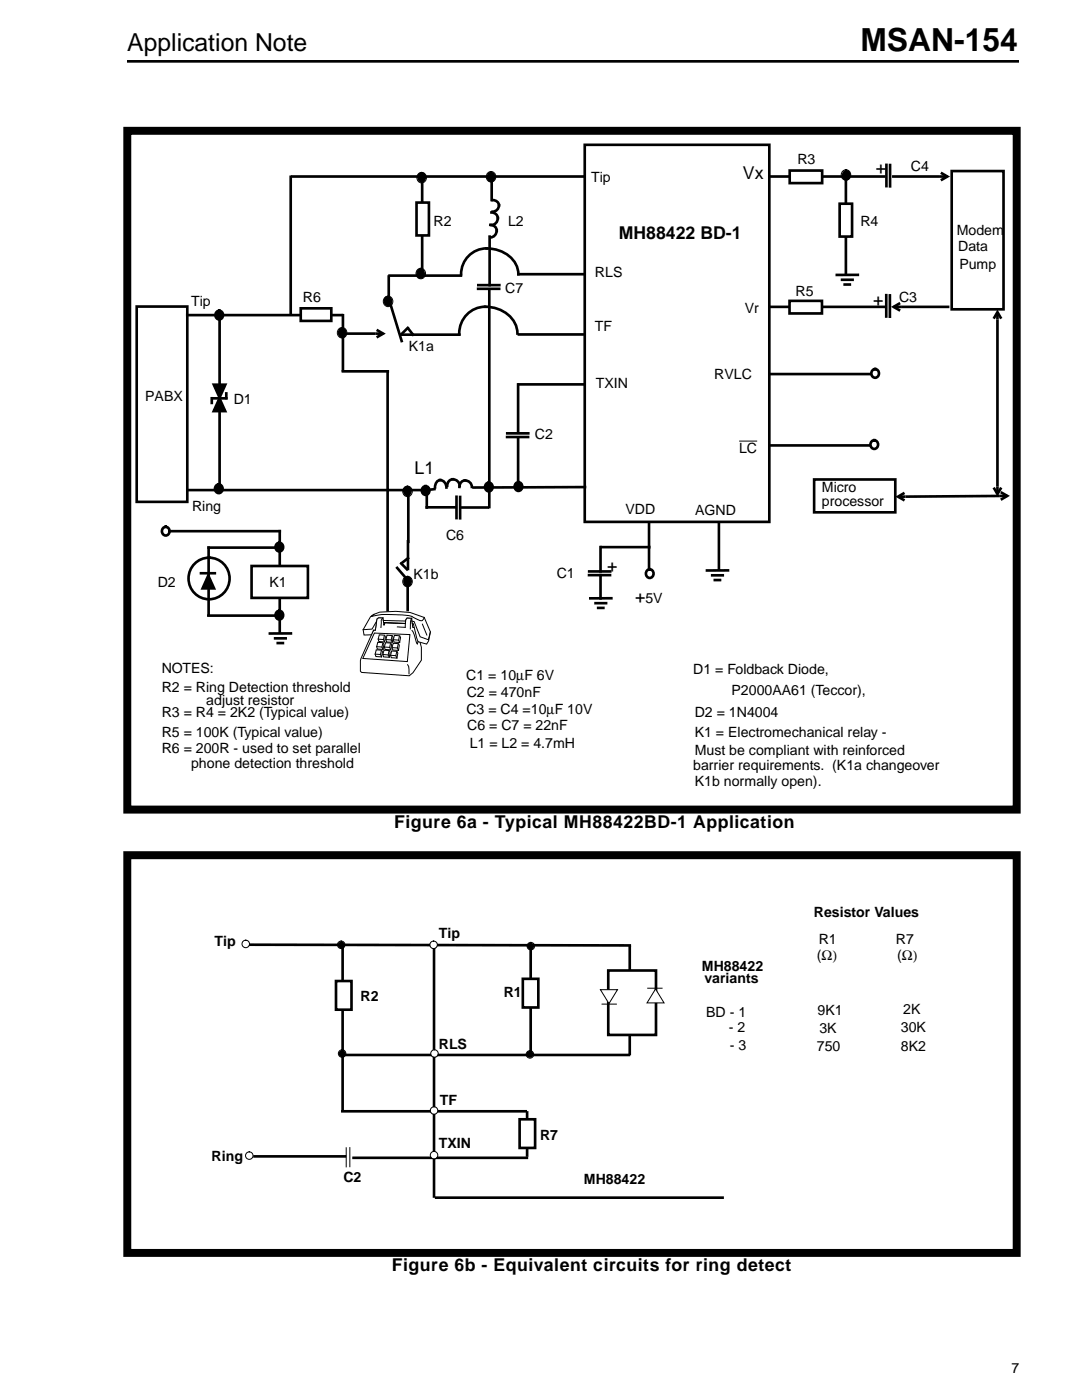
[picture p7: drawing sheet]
<svg xmlns="http://www.w3.org/2000/svg" width="216mm" height="279mm" viewBox="0 0 216 279" stroke-linecap="round" stroke-linejoin="round" font-family="sans-serif">
<path d="M25.4 12.2h177.9" fill="none" stroke="#000" stroke-width=".53"/>
<path d="M190.5 272h13v3.1h-13z" fill-rule="evenodd" fill="#fff"/>
<path d="M116.7 28.9h36.8v75.3h-36.8z" fill-rule="evenodd" fill="#fff" stroke="#000" stroke-width=".53"/>
<g fill="none" stroke="#000" stroke-width=".53">
<path d="M58 35.3v27.2M58.3 35.2h58.1M98.1 36.1v3.8M98.3 39.9a1.16 1.16 0 0 1 1.3 1.2 1.16 1.16 0 0 1-1.3 1.1M77.7 55h14.3M92 54.7a5.2 5.2 0 0 1 7.1-4.9 5.4 5.4 0 0 1 4.3 4.9h13.1M95.4 57.6h4.2M95.4 56.9h4.2M97.6 57.9v43.3M97.7 47.2v9.7M97.8 44.9a1.25 1.25 0 0 1 1.3 1.2 1.25 1.25 0 0 1-1.3 1.3M98.1 42.4a1.25 1.25 0 0 1 1.2 1.3 1.25 1.25 0 0 1-1.2 1.2"/>
<path d="M37.4 62.9h30.8M77.3 74.1v47.7M91.6 66.6a5.4 5.4 0 0 1 7.2-5.1 5.5 5.5 0 0 1 4.4 5.1M103.4 76.7v9.7M103.5 66.7h12.9M103.7 76.7h12.9M101.2 87.2h4.2M101.2 86.5h4.2M103.4 87.4v9.9M116.7 97.2l-22.2 .1M54.9 127.4h2.1M55.4 128.3h1.1"/>
<path d="M58 126.4h-4.1"/>
</g>
<path d="M60 61.5h6.1v2.5h-6.1z" fill-rule="evenodd" fill="#fff" stroke="#000" stroke-width=".53"/>
<g fill="none" stroke="#000" stroke-width=".53">
<path d="M42.3 79.5v.9M42.4 79.5h2.8M43.8 62.9v34.9M45.2 78.5v.9M37.6 97.8h47.7M81.5 97.9v10.2M85.2 98v3.2h5.6M86.7 97.6l-1.5 .2M86.8 97.3a1.13 1.13 0 0 1 .5-1.2 1.13 1.13 0 0 1 1.3 0l.4 .7 .1 .5M90.3 95.7a1.19 1.19 0 0 0-1.1 1.2M90.3 95.7a1.34 1.34 0 0 1 1.4 1.2M91.1 99.1v4.3"/>
<path d="M91.7 97.2a1.24 1.24 0 0 1 1.2-1.3 1.24 1.24 0 0 1 1.3 1.3M91.8 99.2v4.2M33.8 106h22v20.2M79.3 113.3l2 2.4M80.1 112.5l1.1 1.1M81.3 115.8v5.9M81.4 108v5.5M81.4 111.4l-1.2 1M92.2 101.3h5.1"/>
<circle cx="43.8" cy="62.8" r=".83"/>
<circle cx="43.7" cy="97.5" r=".83"/>
<circle cx="85" cy="97.9" r=".83"/>
<circle cx="97.6" cy="97.1" r=".83"/>
<circle cx="103.5" cy="97.1" r=".83"/>
<circle cx="33.1" cy="106" r=".83"/>
</g>
<path d="M43.2 62.3l.5-.3v.9v-.9a.86 .86 0 0 1 .7 1 .86 .86 0 0 1-1 .7 .98 .98 0 0 1-.2-1.4zM43.2 96.9l.5-.2v.9v-.9a.86 .86 0 0 1 .7 1 .86 .86 0 0 1-1 .7 .98 .98 0 0 1-.2-1.5zM84.4 97.3l.5-.3v.9v-.9a.86 .86 0 0 1 .7 1 .86 .86 0 0 1-.9 .7 .98 .98 0 0 1-.3-1.4zM97.1 96.5l.5-.2v.8v-.8a.86 .86 0 0 1 .6 .9 .86 .86 0 0 1-.9 .8 .98 .98 0 0 1-.2-1.5zM102.9 96.5l.5-.3v.9v-.9a.86 .86 0 0 1 .7 1 .86 .86 0 0 1-1 .7 .98 .98 0 0 1-.2-1.4z" fill="#000"/>
<path d="M43.8 79.5l1.1 2.6h-2.3zM42.7 76.8h2.3l-1.2 2.5z" fill="#000" stroke="#000" stroke-width=".53"/>
<path d="M50.2 113h11.2v6.3h-11.2z" fill-rule="evenodd" fill="#fff" stroke="#000" stroke-width=".53"/>
<g fill="none" stroke="#000" stroke-width=".53">
<path d="M153.5 35.2h22.9M176.9 32.9v4.2M177.6 32.9v4.3M40.1 114.4h2.8M55.8 109.3h-14.2v13.4M41.6 122.9h14.2"/>
<circle cx="41.7" cy="115.4" r="4.1"/>
<circle cx="55.8" cy="109.1" r=".83"/>
<circle cx="55.8" cy="122.7" r=".83"/>
</g>
<path d="M41.6 114.9l1.1 2.5h-2.3z" fill="#000" stroke="#000" stroke-width=".53"/>
<path d="M55.3 108.5l.5-.2v.8v-.8a.86 .86 0 0 1 .7 .9 .86 .86 0 0 1-1 .8 .98 .98 0 0 1-.2-1.5zM55.2 122.2l.5-.3v.9v-.9a.86 .86 0 0 1 .7 1 .86 .86 0 0 1-1 .7 .98 .98 0 0 1-.2-1.4z" fill="#000"/>
<path d="M157.6 34h6.5v2.5h-6.5z" fill-rule="evenodd" fill="#fff" stroke="#000" stroke-width=".53"/>
<path d="M168.8 35.2v19.3M178 35.2h11M187.7 34.5l1.3 .7-1.3 .8M168 55.8h2.1M168.5 56.8h1.1M171.2 54.9h-4.2" fill="none" stroke="#000" stroke-width=".53"/>
<path d="M167.5 40.7h2.5v6.5h-2.5z" fill-rule="evenodd" fill="#fff" stroke="#000" stroke-width=".53"/>
<path d="M176.8 58.9v4.3M177.6 58.9v4.3M153.5 61.2h22.9" fill="none" stroke="#000" stroke-width=".53"/>
<path d="M157.5 60h6.5v2.6h-6.5z" fill-rule="evenodd" fill="#fff" stroke="#000" stroke-width=".53"/>
<g fill="none" stroke="#000" stroke-width=".53">
<path d="M153.7 74.7h20M178.3 61.2h11.1M179.6 60.5l-1.3 .7 1.3 .8M153.5 88.9h20M162.5 95.7h16.1v6.5h-16.1zM180.5 98.4l-1.3 .7 1.3 .8M199.7 98.2l1.3 .8-1.3 .7M201 99l-21.8 .1M117.5 114.8h4.2M117.6 114h4.2M119.8 109.2v4.8M119.8 114.8v4.6"/>
<path d="M120 109.2h9.5M122 119.4h-4.2M129.5 104.3v9.1M142.1 114.8h2.1M142.6 115.8h1.1M143.5 104.4v9M145.3 113.8l-4.2 .1M118.8 120.4h2.1M119.4 121.3h1"/>
<circle cx="174.7" cy="74.5" r=".83"/>
<circle cx="174.5" cy="88.7" r=".83"/>
<circle cx="129.7" cy="114.4" r=".83"/>
</g>
<path d="M75.2 123.5l.3-.2h.9l.1 1 4.4 .1v-.7l.3-.4 .9 .1 .3 1.8h.4l.6 2.1h.2l.5 1.9v2.6l-1.7 2.4-.7 .7-9.5-.7-.3-.2 .1-2.6 2.5-5.7 .4 .1z" fill-rule="evenodd" fill="#fff" stroke="#000" stroke-width=".2"/>
<path d="M74.7 126.3l7.1 .3-.5 5.4-8.9-.6z" fill="none" stroke="#000" stroke-width=".2"/>
<path d="M73.9 123.1l.7-.5 1.2-.4 3.2-.2 2.8 .2 2.9 1 1.2 2.9-.4 1.8-.4 .6-1.7-.4-.9-3.6-.2-.1-.2-1-.9-.1-.3 .4v.7l-4.4-.1-.1-1h-.9l-.3 .2-.3 2.3-.4-.1-.4 1h-1.5l-.1-1z" fill-rule="evenodd" fill="#fff" stroke="#000" stroke-width=".2"/>
<path d="M74.6 122.6l-.5 .4 .4-.1a19.8 19.8 0 0 1 7.7 .1M75.1 124l-.9 1.6-1.7 .1M76.4 123.3a1.13 1.13 0 0 0-.3 1.3l-.1 .6M76.5 123.8l4.4 .1M76.9 124.3l-.3 .5-.1-.5 4.4 .1v.8l-1.6-.1M81.3 132.7l.3 .6v1.2M82.1 123.4l-.2 .5v1.6M82.2 124h.4l1.2 3.1 1.7 .6 .4-1.6M82.2 123.1a2.84 2.84 0 0 0 2.1 .7l.4-.6M82.2 125.8l.4 .7 .7 2 .1-.4M84.3 124.6l.9 2.1" fill="none" stroke="#000" stroke-width=".2"/>
<path d="M78.7 126.8l1.1 .1 .1 .3-.2 1h-1.1l-.1-.5z" fill-rule="evenodd" fill="#fff" stroke="#000" stroke-width=".2"/>
<path d="M78.5 127.7l1 .1 .2 .4M79.7 127l-.2 .8" fill="none" stroke="#000" stroke-width=".2"/>
<path d="M77.2 126.8l1.1 .1 .2 .3-.2 1-1.2-.1-.1-.5z" fill-rule="evenodd" fill="#fff" stroke="#000" stroke-width=".2"/>
<path d="M77 127.6l1.1 .1 .2 .5M78.2 127l-.1 .7" fill="none" stroke="#000" stroke-width=".2"/>
<path d="M75.7 126.7l1.1 .1 .1 .3-.2 1-1.1-.1-.1-.4z" fill-rule="evenodd" fill="#fff" stroke="#000" stroke-width=".2"/>
<path d="M75.5 127.6h1l.2 .5M76.7 126.9l-.2 .7" fill="none" stroke="#000" stroke-width=".2"/>
<path d="M78.5 128.4l1 .1 .2 .3-.2 1-1.1-.1-.2-.5z" fill-rule="evenodd" fill="#fff" stroke="#000" stroke-width=".2"/>
<path d="M78.2 129.2l1.1 .1 .2 .5M79.4 128.6l-.1 .7" fill="none" stroke="#000" stroke-width=".2"/>
<path d="M76.9 128.3h1.1l.1 .4-.1 1-1.2-.1-.1-.5z" fill-rule="evenodd" fill="#fff" stroke="#000" stroke-width=".2"/>
<path d="M76.7 129.1l1.1 .1 .2 .5M77.9 128.5l-.1 .7" fill="none" stroke="#000" stroke-width=".2"/>
<path d="M75.4 128.2l1.1 .1 .1 .3-.2 1-1.1-.1-.1-.4z" fill-rule="evenodd" fill="#fff" stroke="#000" stroke-width=".2"/>
<path d="M75.2 129.1h1l.2 .5M76.4 128.4l-.2 .7" fill="none" stroke="#000" stroke-width=".2"/>
<path d="M78.1 129.9l1.1 .1 .2 .3-.2 1h-1.1l-.2-.5z" fill-rule="evenodd" fill="#fff" stroke="#000" stroke-width=".2"/>
<path d="M77.9 130.8l1.1 .1 .2 .4M79.1 130.2l-.1 .7" fill="none" stroke="#000" stroke-width=".2"/>
<path d="M76.6 129.8h1.1l.1 .4-.1 1-1.2-.1-.1-.5z" fill-rule="evenodd" fill="#fff" stroke="#000" stroke-width=".2"/>
<path d="M76.4 130.6l1.1 .1 .2 .5M77.6 130l-.1 .7" fill="none" stroke="#000" stroke-width=".2"/>
<path d="M75.1 129.7l1.1 .1 .1 .3-.2 1-1.1-.1-.1-.5z" fill-rule="evenodd" fill="#fff" stroke="#000" stroke-width=".2"/>
<path d="M74.9 130.5l1 .1 .2 .5M76.1 129.9l-.2 .7" fill="none" stroke="#000" stroke-width=".2"/>
<path d="M84.2 35.5v19.5" fill="none" stroke="#000" stroke-width=".53"/>
<path d="M83.1 40.4h2.5v6.6h-2.5z" fill-rule="evenodd" fill="#fff" stroke="#000" stroke-width=".53"/>
<g fill="none" stroke="#000" stroke-width=".53">
<path d="M189.9 34.1h10.3v27.6h-10.3zM77.6 55.2v4.6M27.3 61.2h10.1v39h-10.1zM68.2 66.6h8.3M68.4 62.9v11M68.4 74.1h9M75.2 65.8l1.3 .8-1.3 .7M77.8 60.2l2.3 7.9M80.3 66.8h11.4M81.4 65.5l-1.2 1.1M81.4 65.6l1 1.2M198.3 63.6l.7-1.3 .8 1.3"/>
<path d="M199 62.3v36.3M198.3 97.3l.7 1.3 .8-1.3M49.5 188.5l76.2 .2M68.4 188.7v32.9M86.6 188.9v49.9M105.9 188.9v21.5M68.6 210.5h56.9M68.3 221.8h36.6M70.6 231.1h34.5M105.2 222v8.6"/>
</g>
<path d="M147.5 88h3.6z" fill="#000" stroke="#000" stroke-width=".2"/>
<path d="M83.5 34.6l.6-.3v1.1v-1.1a1.03 1.03 0 0 1 .9 1.2 1.03 1.03 0 0 1-1.2 .9 1.16 1.16 0 0 1-.3-1.8zM97.4 34.6l.6-.3v1v-1a1.03 1.03 0 0 1 .9 1.2 1.03 1.03 0 0 1-1.3 .8 1.16 1.16 0 0 1-.2-1.7zM168.2 34.2l.7-.3v1.1v-1.1a1.03 1.03 0 0 1 .8 1.2 1.03 1.03 0 0 1-1.2 .9 1.16 1.16 0 0 1-.3-1.8zM83.3 53.8l.6-.3v1.1v-1.1a1.03 1.03 0 0 1 .9 1.2 1.03 1.03 0 0 1-1.2 .9 1.16 1.16 0 0 1-.3-1.8zM67.7 65.7l.6-.3v1v-1a1.03 1.03 0 0 1 .8 1.1 1.03 1.03 0 0 1-1.2 .9 1.16 1.16 0 0 1-.2-1.7zM76.8 59.3l.6-.3v1.1v-1.1a1.03 1.03 0 0 1 .9 1.2 1.03 1.03 0 0 1-1.2 .9 1.16 1.16 0 0 1-.3-1.8zM80.7 97.2l.6-.3v1.1v-1.1a1.03 1.03 0 0 1 .9 1.2 1.03 1.03 0 0 1-1.3 .9 1.16 1.16 0 0 1-.2-1.8zM80.7 115.3l.6-.3v1v-1a1.03 1.03 0 0 1 .9 1.2 1.03 1.03 0 0 1-1.2 .8 1.16 1.16 0 0 1-.3-1.7z" fill="#000"/>
<g fill="none" stroke="#000" stroke-width=".2">
<circle cx="84.2" cy="35.4" r="1.01"/>
<circle cx="98" cy="35.2" r="1.01"/>
<circle cx="168.8" cy="34.9" r="1.01"/>
<circle cx="84" cy="54.6" r="1.01"/>
<circle cx="68.3" cy="66.4" r="1.01"/>
<circle cx="77.5" cy="60.1" r="1.01"/>
<circle cx="81.3" cy="98" r="1.01"/>
<circle cx="81.3" cy="116" r="1.01"/>
</g>
<path d="M25.4 26.1h177.5v135.5h-177.5z" fill="none" stroke="#000" stroke-width="1.6" stroke-linecap="butt"/>
<g fill="#fff" stroke="#000" stroke-width=".53">
<path d="M104.3 195.3h3.1v5.8h-3.1z" fill-rule="evenodd"/>
<path d="M67 195.8h3.1v5.7h-3.1z" fill-rule="evenodd"/>
<path d="M103.7 223.4h3.1v5.7h-3.1z" fill-rule="evenodd"/>
</g>
<path d="M125.7 189v21.4" fill="none" stroke="#000" stroke-width=".53"/>
<path d="M121.4 193.7h9.5v12.8h-9.5z" fill-rule="evenodd" fill="#fff" stroke="#000" stroke-width=".53"/>
<path d="M87 239h57.2" fill="none" stroke="#000" stroke-width=".53"/>
<path d="M67.6 188.1l.5-.2v.7v-.7a.71 .71 0 0 1 .7 .9 .71 .71 0 0 1-1 .4 .71 .71 0 0 1-.2-1.1zM67.8 209.8l.5-.2v.7v-.7a.71 .71 0 0 1 .7 .9 .71 .71 0 0 1-1.1 .4 .71 .71 0 0 1-.1-1.1z" fill="#000"/>
<g fill="none" stroke="#000" stroke-width=".2">
<circle cx="68.1" cy="188.6" r=".75"/>
<circle cx="68.3" cy="210.3" r=".75"/>
</g>
<path d="M86 188l.5-.2v.7v-.7a.71 .71 0 0 1 .7 .9 .71 .71 0 0 1-1 .4 .71 .71 0 0 1-.2-1.1z" fill="#fff"/>
<g fill="none" stroke="#000" stroke-width=".2">
<circle cx="86.5" cy="188.6" r=".75"/>
<circle cx="105.9" cy="188.8" r=".75"/>
<circle cx="105.7" cy="210.4" r=".75"/>
</g>
<path d="M105.4 188.3l.5-.2v.7v-.7a.71 .71 0 0 1 .7 .9 .71 .71 0 0 1-1.1 .5 .71 .71 0 0 1-.1-1.2zM105.2 209.9l.5-.2v.7v-.7a.71 .71 0 0 1 .7 .9 .71 .71 0 0 1-1 .4 .71 .71 0 0 1-.2-1.1z" fill="#000"/>
<path d="M86.2 209.7l.5-.2v.7v-.7a.71 .71 0 0 1 .7 .9 .71 .71 0 0 1-1.1 .4 .71 .71 0 0 1-.1-1.1z" fill="#fff"/>
<circle cx="86.7" cy="210.3" r=".75" fill="none" stroke="#000" stroke-width=".2"/>
<path d="M86.1 221.1l.5-.2v.7v-.7a.71 .71 0 0 1 .7 .9 .71 .71 0 0 1-1 .4 .71 .71 0 0 1-.2-1.1z" fill="#fff"/>
<circle cx="86.6" cy="221.6" r=".75" fill="none" stroke="#000" stroke-width=".2"/>
<path d="M86.1 230l.5-.2v.7v-.7a.71 .71 0 0 1 .7 .9 .71 .71 0 0 1-1 .4 .71 .71 0 0 1-.2-1.1z" fill="#fff"/>
<circle cx="86.6" cy="230.5" r=".75" fill="none" stroke="#000" stroke-width=".2"/>
<path d="M48.5 187.9l.5-.2v.7v-.7a.71 .71 0 0 1 .7 .9 .71 .71 0 0 1-1 .4 .71 .71 0 0 1-.2-1.1z" fill="#fff"/>
<circle cx="49" cy="188.4" r=".75" fill="none" stroke="#000" stroke-width=".2"/>
<path d="M49.3 230.1l.5-.2v.7v-.7a.71 .71 0 0 1 .7 .9 .71 .71 0 0 1-1.1 .5 .71 .71 0 0 1-.1-1.2z" fill="#fff"/>
<g fill="none" stroke="#000" stroke-width=".2">
<path d="M69.1 229.1v3.8M69.8 229v3.8"/>
<circle cx="49.7" cy="230.6" r=".75"/>
</g>
<path d="M50.8 230.8h18" fill="none" stroke="#000" stroke-width=".53"/>
<g fill="#fff" stroke="#000" stroke-width=".2">
<path d="M119.8 197.5h3.4l-1.7 2.8z"/>
<path d="M130.8 197.4l1.7 2.8h-3.4z"/>
</g>
<path d="M129.2 197.2h2.9M120.1 200.4h2.9" fill="none" stroke="#000" stroke-width=".2"/>
<path d="M25.4 170.7h177.5v79.3h-177.5z" fill="none" stroke="#000" stroke-width="1.6" stroke-linecap="butt"/>
<text font-size="6.3" x="171.7" y="10.1">MSAN-154</text>
<text font-size="4.9" x="25.4" y="10.1">Application Note</text>
<g font-size="3.5">
<text x="148.2" y="35.8">Vx</text>
<text x="174.8" y="34.6">+</text>
<text x="123.5" y="47.8">MH88422 BD-1</text>
<text x="174.2" y="61">+</text>
<text x="82.7" y="94.6">L1</text>
<text x="121.2" y="114.1">+</text>
<text x="126.7" y="120.3">+</text>
<text x="78.6" y="165.3">Figure 6a - Typical MH88422BD-1 Application</text>
<text x="78.2" y="253.7">Figure 6b - Equivalent circuits for ring detect</text>
</g>
<g font-size="2.8">
<text x="159.1" y="32.8">R3</text>
<text x="181.8" y="34">C4</text>
<text x="118" y="36.3">Tip</text>
<text x="86.5" y="45">R2</text>
<text x="101.4" y="45.1">L2</text>
<text x="171.7" y="45.1">R4</text>
<text x="190.9" y="46.9">Modem</text>
<text x="191.2" y="50.2">Data</text>
<text x="191.4" y="53.6">Pump</text>
<text x="100.8" y="58.5">C7</text>
<text x="118.7" y="55.3">RLS</text>
<text x="158.7" y="59">R5</text>
<text x="38.1" y="61">Tip</text>
<text x="60.4" y="60.3">R6</text>
<text x="148.6" y="62.5">Vr</text>
<text x="179.4" y="60.2">C3</text>
<text x="81.6" y="70">K1a</text>
<text x="118.7" y="66.1">TF</text>
<text x="118.9" y="77.4">TXIN</text>
<text x="142.5" y="75.7">RVLC</text>
<text x="29" y="80">PABX</text>
<text x="46.6" y="80.6">D1</text>
<text x="106.7" y="87.6">C2</text>
<text x="147.5" y="90.4">LC</text>
<text x="164" y="98.2">Micro</text>
<text x="164" y="101">processor</text>
<text x="38.3" y="102">Ring</text>
<text x="89" y="107.8">C6</text>
<text x="124.8" y="102.6">VDD</text>
<text x="138.7" y="102.7">AGND</text>
<text x="31.5" y="117.1">D2</text>
<text x="53.8" y="117.2">K1</text>
<text x="82.5" y="115.6">K1b</text>
<text x="111.1" y="115.3">C1</text>
<text x="128.8" y="120.3">5V</text>
<text x="32.3" y="134.3">NOTES:</text>
<text x="93" y="135.8">C1 = 10µF 6V</text>
<text x="138.3" y="134.6">D1 = Foldback Diode,</text>
<text x="32.3" y="143.2">R3 = R4 = 2K2 (Typical value)</text>
<text x="32.3" y="138.1">R2 = Ring Detection threshold</text>
<text x="41.2" y="140.6">adjust resistor</text>
<text x="93.1" y="142.4">C3 = C4 =10µF 10V</text>
<text x="93.1" y="139.2">C2 = 470nF</text>
<text x="138.6" y="143.1">D2 = 1N4004</text>
<text x="146" y="138.7">P2000AA61 (Teccor),</text>
<text x="32.3" y="147">R5 = 100K (Typical value)</text>
<text x="93.2" y="145.8">C6 = C7 = 22nF</text>
<text x="93.7" y="149.3">L1 = L2 = 4.7mH</text>
<text x="138.6" y="147">K1 = Electromechanical relay -</text>
<text x="32.3" y="150.3">R6 = 200R - used to set parallel</text>
<text x="38.1" y="153.3">phone detection threshold</text>
<text x="138.3" y="153.6">barrier requirements. (K1a changeover</text>
<text x="138.6" y="150.6">Must be compliant with reinforced</text>
<text x="138.6" y="156.9">K1b normally open).</text>
<text x="162.4" y="183.1">Resistor Values</text>
<text x="42.8" y="188.9">Tip</text>
<text x="87.6" y="187.2">Tip</text>
<text x="163" y="191.6">(Ω)</text>
<text x="163.4" y="188.3">R1</text>
<text x="178.8" y="188.3">R7</text>
<text x="179" y="191.6">(Ω)</text>
<text x="140.1" y="193.8">MH88422</text>
<text x="140.6" y="196.3">variants</text>
<text x="71.9" y="199.8">R2</text>
<text x="100.5" y="199">R1</text>
<text x="140.9" y="202.9">BD - 1</text>
<text x="163.1" y="202.5">9K1</text>
<text x="180.2" y="202.3">2K</text>
<text x="87.6" y="209.4">RLS</text>
<text x="145.4" y="206">- 2</text>
<text x="145.6" y="209.5">- 3</text>
<text x="163" y="209.8">750</text>
<text x="163.5" y="206.3">3K</text>
<text x="179.8" y="206">30K</text>
<text x="179.8" y="209.7">8K2</text>
<text x="87.7" y="220.5">TF</text>
<text x="107.8" y="227.6">R7</text>
<text x="42.2" y="231.7">Ring</text>
<text x="87.6" y="229.2">TXIN</text>
<text x="68.5" y="235.9">C2</text>
<text x="116.5" y="236.3">MH88422</text>
<text x="201.8" y="273.9">7</text>
</g>
</svg>
